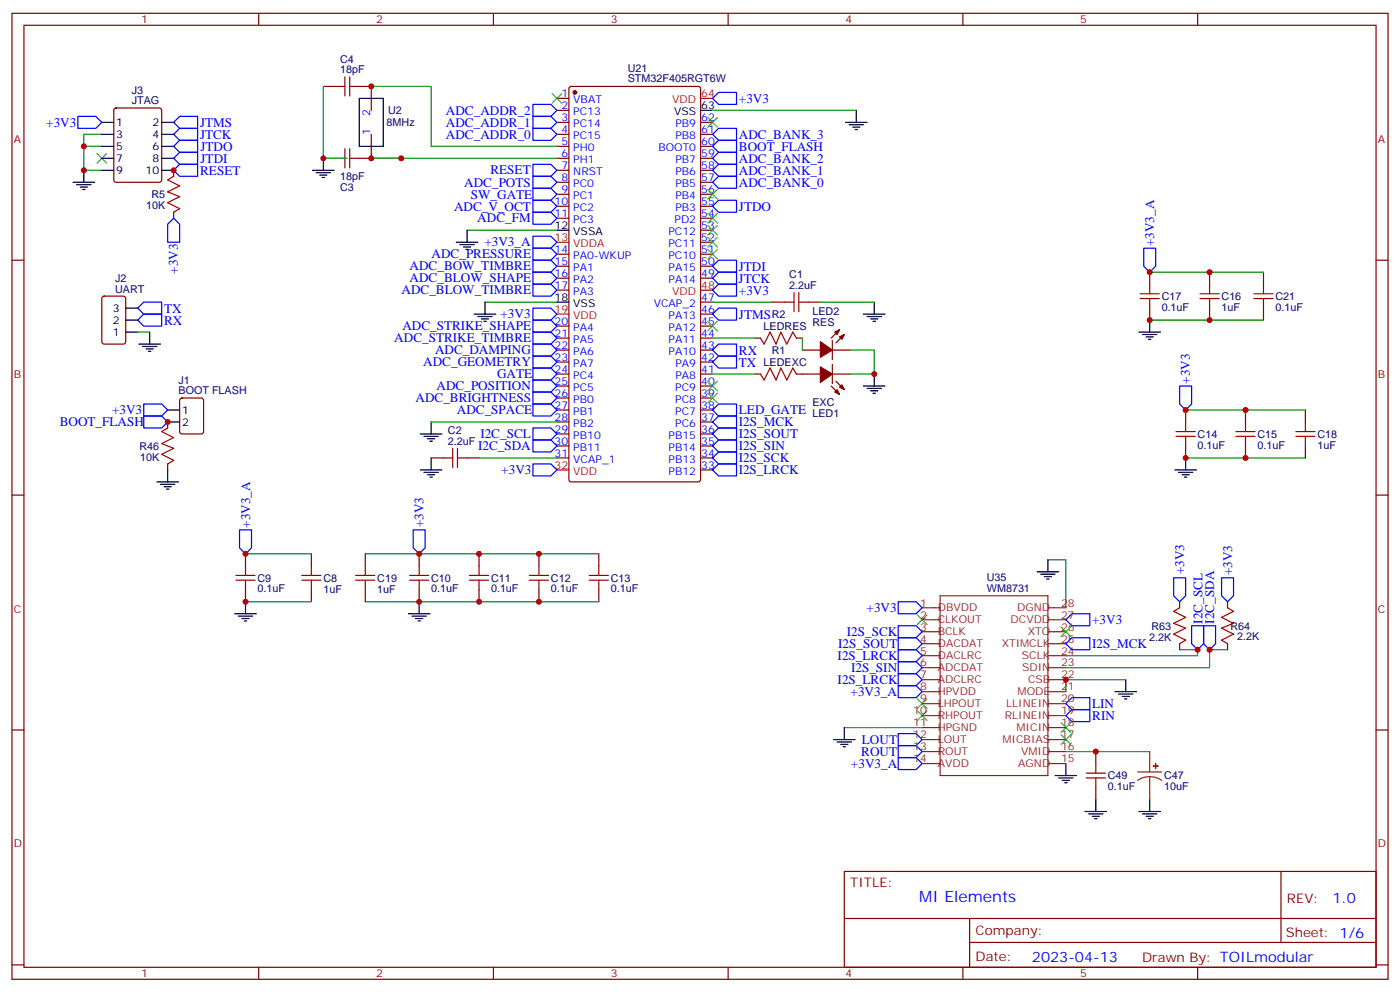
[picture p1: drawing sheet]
<svg xmlns="http://www.w3.org/2000/svg" width="412mm" height="292mm" viewBox="0 0 412 292" stroke-linecap="round" stroke-linejoin="round" font-family="sans-serif">
<g fill="none" stroke="#870000" stroke-width=".35">
<path d="M3.5 3.9h405.4v284.4h-405.4zM7.1 7.4h398.2v277.3h-398.2zM76.2 3.9v3.5M145.3 3.9v3.5M214.5 3.9v3.5M283.6 3.9v3.5M352.8 3.9v3.5M33.7 32l.5-.2h12.7l.7 .4v20.8l-.4 .6-13 .1-.6-.5-.1-20.7zM95.2 25.4h3.6M105.8 25.4h3.6v7.1M109.4 39.5v7.1h-3.6M164 29h3.6"/>
<path d="M164 32.5h3.6M164 36h3.6M164 39.5h3.6M167.8 25.6l.5-.2h37.4l.6 .5 .1 115.2-.5 .7-37.6 .1-.7-.5v-115.3zM206.4 36h3.5M206.4 39.5h3.5M51.2 50.1v1.8M95.2 46.6h3.6M164 43.1h3.6M164 46.6h3.6M164 50.1h3.6M164 53.7h3.6"/>
<path d="M164 57.2h3.6M206.4 43.1h3.5M206.4 46.6h3.5M206.4 50.1h3.5M206.4 53.7h3.5M206.4 57.2h3.5M3.5 76.6h3.6M51.2 62.5v1.7M164 60.7h3.6M164 64.2h3.6M164 74.8h3.6M164 78.4h3.6"/>
<path d="M206.4 60.7h3.5M206.4 64.2h3.5M206.4 74.8h3.5M206.4 78.4h3.5M206.4 71.3h3.5M206.4 67.8h3.5M405.3 76.6h3.6M30.2 87.4l.5-.2h5.6l.7 .4v13l-.4 .6-5.9 .1-.7-.5v-12.9zM164 81.9h3.6M164 85.4h3.6M164 96h3.6M164 99.5h3.6"/>
<path d="M206.4 81.9h3.5M206.4 96h3.5M206.4 99.5h3.5M206.4 92.5h3.5M206.4 88.9h3.5M222.2 99.5h1.8M227.5 88.9h3.6M234.6 99.5h1.8M238.1 88.9h3.6M247.3 97l-2.5 2.5M248.7 98.5l-2.5 2.4M338.7 80.1v3.5"/>
<path d="M338.7 90.7v3.5M356.3 80.1v3.5M356.3 90.7v3.5M372.2 80.1v3.5M372.2 90.7v3.5M53.2 117.4l.4-.2h5.7l.6 .4 .1 9.4-.5 .7h-5.9l-.6-.4-.1-9.4zM164 103h3.6M164 106.6h3.6M164 110.1h3.6M164 113.6h3.6M164 117.2h3.6M206.4 103h3.5"/>
<path d="M206.4 106.6h3.5M206.4 110.1h3.5M206.4 113.6h3.5M206.4 117.2h3.5M222.2 110.1h1.8M234.6 110.1h7.1M236.4 103h5.3M244.8 113.6l2.5 2.5M245.2 103h5.3M245.2 110.1h5.3M245.2 100.2v5.7M245.2 107.3v5.6"/>
<path d="M246.2 112.2l2.5 2.5M49.4 124.2v1.8M49.4 136.6v1.7M127 134.8h3.5M137.6 134.8h3.5M164 120.7h3.6M164 124.2h3.6M164 127.7h3.6M164 131.3h3.6M164 134.8h3.6M206.4 120.7h3.5M206.4 124.2h3.5"/>
<path d="M206.4 127.7h3.5M206.4 131.3h3.5M206.4 134.8h3.5M206.4 138.3h3.5M349.2 120.7v3.5M349.2 131.3v3.5M366.9 120.7v3.5M366.9 131.3v3.5M384.5 120.7v3.5M384.5 131.3v3.5M3.5 145.7h3.6M405.3 145.7h3.6"/>
<path d="M72.3 163v3.5M72.3 173.6v3.5M91.7 163v3.5M91.7 173.6v3.5M107.6 163v3.5M107.6 173.6v3.5M123.5 163v3.5M123.5 173.6v3.5M141.1 163v3.5M141.1 173.6v3.5M158.7 163v3.5M158.7 173.6v3.5"/>
<path d="M176.4 163v3.5M176.4 173.6v3.5M347.5 177.1v1.8M361.6 177.1v1.8M347.5 189.5v1.7M361.6 189.5v1.7M3.5 214.9h3.6M405.3 214.9h3.6M322.8 221.2v3.6M322.8 231.8v3.5M248.7 256.5h156.6v28.2h-156.6zM377.3 256.5v20.9"/>
<path d="M248.7 270.4h156.5M285.6 277.4h119.6M285.6 270.4v14.1M3.5 284h3.6M76.2 284.7v3.6M145.3 284.7v3.6M214.5 284.7v3.6M283.6 284.7v3.6M352.8 284.7v3.6M405.3 284h3.6"/>
</g>
<g fill="none" stroke="#00f" stroke-width=".35">
<path d="M22.9 34.3h5.3l1.8 1.7-1.8 1.8h-5.3zM51.2 39.5l1.7-1.7h5.3v3.5h-5.3zM51.2 36l1.7-1.7h5.3v3.5h-5.3zM157 30.7h5.3l1.7 1.8-1.7 1.8h-5.3zM157 34.3h5.3l1.7 1.7-1.7 1.8h-5.3zM157 37.8h5.3l1.7 1.7-1.7 1.8h-5.3zM209.9 39.5l1.8-1.7h5.3v3.5h-5.3zM209.9 29l1.8-1.8h5.3v3.5h-5.3zM51.2 50.1l1.7-1.7h5.3v3.5h-5.3zM51.2 46.6l1.7-1.8h5.3v3.6h-5.3zM51.2 43.1l1.7-1.8h5.3v3.5h-5.3zM157 48.4h5.3l1.7 1.7-1.7 1.8h-5.3z"/>
<path d="M157 58.9h5.3l1.7 1.8-1.7 1.8h-5.3zM157 55.4h5.3l1.7 1.8-1.7 1.7h-5.3zM157 51.9h5.3l1.7 1.8-1.7 1.7h-5.3zM209.9 43.1l1.8-1.8h5.3v3.5h-5.3zM209.9 46.6l1.8-1.8h5.3v3.6h-5.3zM209.9 53.7l1.8-1.8h5.3v3.5h-5.3zM209.9 50.1l1.8-1.7h5.3v3.5h-5.3zM51.2 64.2l1.7 1.8v5.3h-3.5v-5.3zM157 62.5h5.3l1.7 1.7-1.7 1.8h-5.3zM157 76.6h5.3l1.7 1.8-1.7 1.7h-5.3zM157 73.1h5.3l1.7 1.7-1.7 1.8h-5.3zM157 69.5h5.3l1.7 1.8-1.7 1.8h-5.3z"/>
<path d="M209.9 60.7l1.8-1.8h5.3v3.6h-5.3zM209.9 78.4l1.8-1.8h5.3v3.5h-5.3zM336.9 73.1h3.5v5.3l-1.7 1.7-1.8-1.7zM40.6 94.2l1.7-1.7h5.3v3.5h-5.3zM40.6 90.7l1.7-1.8h5.3v3.6h-5.3zM157 97.8h5.3l1.7 1.7-1.7 1.8h-5.3zM157 94.2h5.3l1.7 1.8-1.7 1.8h-5.3zM157 80.1h5.3l1.7 1.8-1.7 1.7h-5.3zM157 90.7h5.3l1.7 1.8-1.7 1.7h-5.3zM157 83.6h5.3l1.7 1.8-1.7 1.8h-5.3zM209.9 81.9l1.8-1.8h5.3v3.5h-5.3zM209.9 92.5l1.8-1.8h5.3v3.5h-5.3z"/>
<path d="M211.7 83.6h5.3v3.6h-5.3l-1.8-1.8zM42.3 118.9h5.3l1.8 1.8-1.8 1.7h-5.3zM157 104.8h5.3l1.7 1.8-1.7 1.7h-5.3zM157 101.3h5.3l1.7 1.7-1.7 1.8h-5.3zM157 108.3h5.3l1.7 1.8-1.7 1.8h-5.3zM157 111.9h5.3l1.7 1.7-1.7 1.8h-5.3zM157 115.4h5.3l1.7 1.8-1.7 1.7h-5.3zM157 118.9h5.3l1.7 1.8-1.7 1.7h-5.3zM209.9 103l1.8-1.7h5.3v3.5h-5.3zM209.9 106.6l1.8-1.8h5.3v3.5h-5.3zM347.5 113.6h3.5v5.3l-1.8 1.8-1.7-1.8zM42.3 122.4h5.3l1.8 1.8-1.8 1.8h-5.3z"/>
<path d="M157 129.5h5.3l1.7 1.8-1.7 1.7h-5.3zM157 126h5.3l1.7 1.7-1.7 1.8h-5.3zM157 136.6h5.3l1.7 1.7-1.7 1.8h-5.3zM209.9 131.3l1.8-1.8h5.3v3.5h-5.3zM209.9 134.8l1.8-1.8h5.3v3.6h-5.3zM209.9 138.3l1.8-1.7h5.3v3.5h-5.3zM209.9 124.2l1.8-1.8h5.3v3.6h-5.3zM209.9 120.7l1.8-1.8h5.3v3.5h-5.3zM211.7 126h5.3v3.5h-5.3l-1.8-1.8zM70.6 156h3.5v5.3l-1.8 1.7-1.7-1.7zM121.7 156h3.5v5.3l-1.7 1.7-1.8-1.7zM264.6 177.1h5.3l1.7 1.8-1.7 1.8h-5.3z"/>
<path d="M345.7 170.1h3.5v5.3l-1.7 1.7-1.8-1.7zM359.8 170.1h3.6v5.3l-1.8 1.7-1.8-1.7zM264.6 198.3h5.3l1.7 1.8-1.7 1.7h-5.3zM264.6 194.8h5.3l1.7 1.7-1.7 1.8h-5.3zM264.6 191.2h5.3l1.7 1.8-1.7 1.8h-5.3zM264.6 187.7h5.3l1.7 1.8-1.7 1.7h-5.3zM264.6 184.2h5.3l1.7 1.7-1.7 1.8h-5.3zM314 182.4l1.7-1.7h5.3v3.5h-5.3zM314 189.5l1.7-1.8h5.3v3.5h-5.3zM351 184.2h3.5v5.3l-1.7 1.7-1.8-1.7zM354.5 184.2h3.6v5.3l-1.8 1.7-1.8-1.7zM264.6 219.5h5.3l1.7 1.7-1.7 1.8h-5.3z"/>
<path d="M264.6 215.9h5.3l1.7 1.8-1.7 1.8h-5.3zM264.6 201.8h5.3l1.7 1.8-1.7 1.8h-5.3zM314 210.6l1.7-1.7h5.3v3.5h-5.3zM314 207.1l1.7-1.7h5.3v3.5h-5.3zM264.6 223h5.3l1.7 1.8-1.7 1.7h-5.3z"/>
</g>
<g fill="none" stroke="#3c3" stroke-width=".35">
<path d="M162.6 27.6l2.9 2.8M165.5 27.6l-2.9 2.8M208.5 34.6l2.8 2.8M211.3 34.6l-2.8 2.8M28.6 45.2l2.8 2.8M31.4 45.2l-2.8 2.8M208.5 55.8l2.8 2.8M211.3 55.8l-2.8 2.8M208.5 62.8l2.8 2.9M208.5 73.4l2.8 2.8M208.5 69.9l2.8 2.8M208.5 66.4l2.8 2.8"/>
<path d="M211.3 62.8l-2.8 2.9M211.3 73.4l-2.8 2.8M211.3 69.9l-2.8 2.8M211.3 66.4l-2.8 2.8M208.5 94.6l2.8 2.8M211.3 94.6l-2.8 2.8M208.5 112.2l2.8 2.8M208.5 115.7l2.8 2.9M211.3 112.2l-2.8 2.8M211.3 115.7l-2.8 2.9M270.2 181l2.8 2.8M273 181l-2.8 2.8"/>
<path d="M312.6 184.5l2.8 2.9M315.4 184.5l-2.8 2.9M270.2 209.2l2.8 2.9M270.2 205.7l2.8 2.8M273 209.2l-2.8 2.9M273 205.7l-2.8 2.8M312.6 212.8l2.8 2.8M312.6 216.3l2.8 2.8M315.4 212.8l-2.8 2.8M315.4 216.3l-2.8 2.8"/>
</g>
<g fill="none" stroke="#a10000" stroke-width=".35">
<path d="M98.8 25.4h2.8M101.6 22.6v5.7M103 22.6v5.7M103 25.4h2.8M51.2 51.9l-1.8 1.1 3.5 1.7-3.5 1.8 3.5 1.4-3.5 1.8 3.5 1.7-1.7 1.1M98.8 46.6h2.8M101.6 43.8v5.6M103 43.8v5.6M103 46.6h2.8M224 99.5l1.1 1.8 1.7-3.5 1.8 3.5 1.4-3.5 1.8 3.5 1.7-3.5 1.1 1.7M231.1 88.9h2.8M233.9 86.1v5.7"/>
<path d="M235.3 86.1v5.7M235.3 88.9h2.8M335.8 87.9h5.7M335.8 86.5h5.7M338.7 83.6v2.9M338.7 87.9v2.8M353.5 87.9h5.6M353.5 86.5h5.6M356.3 83.6v2.9M356.3 87.9v2.8M369.4 87.9h5.6M369.4 86.5h5.6"/>
<path d="M372.2 83.6v2.9M372.2 87.9v2.8M224 110.1l1.1 1.8 1.7-3.6 1.8 3.6 1.4-3.6 1.8 3.6 1.7-3.6 1.1 1.8M49.4 126l-1.8 1 3.6 1.8-3.6 1.8 3.6 1.4-3.6 1.7 3.6 1.8-1.8 1.1M130.5 134.8h2.8M133.3 132v5.6M134.8 132v5.6M134.8 134.8h2.8M346.4 128.4h5.7M346.4 127h5.7M349.2 124.2v2.8M349.2 128.4v2.9"/>
<path d="M364.1 128.4h5.6M364.1 127h5.6M366.9 124.2v2.8M366.9 128.4v2.9M381.7 128.4h5.6M381.7 127h5.6M384.5 124.2v2.8M384.5 128.4v2.9M69.5 170.8h5.6M69.5 169.4h5.6M72.3 166.5v2.9M72.3 170.8v2.8"/>
<path d="M88.9 170.8h5.6M88.9 169.4h5.6M91.7 166.5v2.9M91.7 170.8v2.8M104.8 170.8h5.6M104.8 169.4h5.6M107.6 166.5v2.9M107.6 170.8v2.8M120.6 170.8h5.7M120.6 169.4h5.7M123.5 166.5v2.9M123.5 170.8v2.8"/>
<path d="M138.3 170.8h5.6M138.3 169.4h5.6M141.1 166.5v2.9M141.1 170.8v2.8M155.9 170.8h5.7M155.9 169.4h5.7M158.7 166.5v2.9M158.7 170.8v2.8M173.6 170.8h5.6M173.6 169.4h5.6M176.4 166.5v2.9M176.4 170.8v2.8"/>
<path d="M347.5 178.9l-1.8 1.1 3.5 1.7-3.5 1.8 3.5 1.4-3.5 1.8 3.5 1.7-1.7 1.1M361.6 178.9l1.8 1.1-3.6 1.7 3.6 1.8-3.6 1.4 3.6 1.8-3.6 1.7 1.8 1.1M320 229h5.6M320 227.6h5.6M322.8 224.8v2.8M322.8 229v2.8"/>
</g>
<g fill="none" stroke="#008700" stroke-width=".35">
<path d="M30 39.5h-5.3v10.6h5.3M95.2 25.4v21.2h7.1M109.4 25.4h17.6v17.7h37M209.9 32.5h42.3M24.7 43.1h5.3M109.4 46.6h54.6M137.6 67.8h26.4M40.6 97.8h3.5M142.9 88.9h21.1M209.9 88.9h17.6M209.9 99.5h12.3M236.4 99.5v3.5"/>
<path d="M241.7 88.9h15.8M338.7 80.1h33.5M338.7 94.2h33.5M209.9 110.1h12.3M250.5 103h7v7.1h-7M127 124.2h37M141.1 134.8h22.9M349.2 134.8h35.3M349.2 120.7h35.3M72.3 177.1h19.4M72.3 163h19.4M107.6 177.1h68.8"/>
<path d="M107.6 163h68.8M308.7 164.8h5.3v14.1M347.5 191.2h5.3v1.8h-38.8M361.6 191.2h-5.3v5.3h-42.3M248.7 214.2h22.9M331.6 200.1h-17.6v3.5M314 221.2h24.7"/>
</g>
<g fill="none" stroke="#000" stroke-width=".35">
<path d="M30 36h3.5M30 39.5h3.5M47.6 36h3.6M47.6 39.5h3.6M105.8 29h7.1v14.1h-7.1zM206.4 32.5h3.5M249.1 36h6.3M250.1 36.7h4.3M251.2 37.4h2.1M251.9 38.1h.7M252.2 32.5v3.5M21.5 53.7h6.4"/>
<path d="M22.6 54.4h4.2M23.6 55.1h2.2M24.3 55.8h.7M24.7 50.1v3.6M30 43.1h3.5M30 46.6h3.5M30 50.1h3.5M47.6 43.1h3.6M47.6 46.6h3.6M47.6 50.1h3.6M92.1 50.1h6.3M93.1 50.8h4.3"/>
<path d="M94.2 51.5h2.1M94.9 52.2h.7M95.2 46.6v3.5M134.4 71.3h6.4M135.5 72h4.2M136.5 72.7h2.1M137.2 73.4h.7M137.6 67.8v3.5M164 67.8h3.6M37 90.7h3.6M37 97.8h3.6M37 94.2h3.6"/>
<path d="M44.1 97.8v3.5M139.7 92.5h6.3M140.8 93.2h4.2M141.8 93.9h2.1M142.5 94.6h.7M142.9 88.9v3.6M164 88.9h3.6M254.4 92.5h6.3M255.4 93.2h4.2M256.5 93.9h2.1M257.2 94.6h.7M257.5 88.9v3.6"/>
<path d="M335.5 97.8h6.3M336.5 98.5h4.3M337.6 99.2h2.1M338.3 99.9h.7M338.7 94.2v3.6M40.9 101.3h6.4M42 102h4.2M43 102.7h2.2M43.7 103.4h.7M254.4 113.6h6.3M255.4 114.3h4.2M256.5 115h2.1"/>
<path d="M257.2 115.7h.7M257.5 110.1v3.5M49.4 120.7h3.5M49.4 124.2h3.5M49.4 138.3v3.6M123.8 127.7h6.4M123.8 138.3h6.4M124.9 128.4h4.2M124.9 139h4.2M125.9 129.2h2.2M125.9 139.7h2.2M126.6 129.9h.8"/>
<path d="M127 124.2v3.5M127 134.8v3.5M346.1 138.3h6.3M347.1 139h4.3M348.2 139.7h2.1M349.2 134.8v3.5M46.2 141.9h6.4M47.3 142.6h4.2M48.3 143.3h2.1M49 144h.7M126.6 140.4h.8M348.9 140.4h.7"/>
<path d="M72.3 177.1v3.6M123.5 177.1v3.6M305.5 168.3h6.4M306.6 169h4.2M307.6 169.7h2.1M308.3 170.4h.7M308.7 164.8v3.5M69.1 180.7h6.4M70.2 181.4h4.2M71.3 182.1h2.1M72 182.8h.7M120.3 180.7h6.3"/>
<path d="M121.4 181.4h4.2M122.4 182.1h2.1M123.1 182.8h.7M245.5 217.7h6.4M246.6 218.4h4.2M247.6 219.1h2.2M248.4 219.8h.7M248.7 214.2v3.5M328.4 203.6h6.4M329.5 204.3h4.2M330.6 205h2.1M331.3 205.7h.7"/>
<path d="M331.6 200.1v3.5M310.8 228.3h6.3M311.9 229h4.2M312.9 229.7h2.1M313.6 230.4h.7M314 224.8v3.5M319.6 238.9h6.4M320.7 239.6h4.2M322.8 235.3v3.6M335.5 238.9h6.3M336.5 239.6h4.3M338.7 235.3v3.6"/>
<path d="M321.7 240.3h2.1M322.4 241h.7M337.6 240.3h2.1M338.3 241h.7"/>
</g>
<g fill="#870000" stroke="#870000" stroke-width=".35">
<path d="M247.3 114l.7-.7 .7 1.4z"/>
<path d="M245.9 115.4l.7-.7 .7 1.4z"/>
<path d="M241.7 108l3.5 2.1-3.5 2.5z"/>
<path d="M247.3 99.2l1.4-.7-.7 1.4z"/>
<path d="M245.9 97.8l1.4-.8-.7 1.5z"/>
<path d="M241.7 100.6l3.5 2.4-3.5 2.2z"/>
<circle cx="169.3" cy="27.2" r=".53"/>
</g>
<path d="M206.4 29h3.5M164 71.3h3.6M164 92.5h3.6M206.4 85.4h3.5M164 138.3h3.6" fill="none" stroke="#f00" stroke-width=".35"/>
<g fill="none" stroke="#8c2424" stroke-width=".35">
<path d="M271.6 178.9h5.3M276.9 175.4h31.8v52.9h-31.8zM308.7 178.9h5.3M271.6 182.4h5.3M271.6 185.9h5.3M271.6 189.5h5.3M271.6 193h5.3M271.6 196.5h5.3M308.7 182.4h5.3M308.7 185.9h5.3M308.7 189.5h5.3M308.7 193h5.3"/>
<path d="M308.7 196.5h5.3M271.6 200.1h5.3M271.6 203.6h5.3M271.6 207.1h5.3M271.6 210.6h5.3M271.6 214.2h5.3M271.6 217.7h5.3M308.7 200.1h5.3M308.7 203.6h5.3M308.7 207.1h5.3M308.7 210.6h5.3M308.7 214.2h5.3"/>
<path d="M308.7 217.7h5.3M271.6 221.2h5.3M271.6 224.8h5.3M308.7 221.2h5.3M308.7 224.8h5.3M335.1 227.2h7.1M338.7 228.6l-1.9 .3-1.7 .8M338.7 228.6l1.8 .3 1.7 .8M338.7 221.2v6M338.7 228.6v6.7"/>
</g>
<g fill="#8c2424" stroke="#8c2424" stroke-width=".35">
<path d="M339.7 225.5h1.4z"/>
<path d="M340.4 224.8v1.4z"/>
</g>
<g fill="#c00">
<circle cx="158.8" cy="177.1" r=".88"/>
<circle cx="158.8" cy="163" r=".88"/>
<circle cx="51.2" cy="50.1" r=".88"/>
<circle cx="24.7" cy="43.1" r=".88"/>
<circle cx="24.7" cy="50.1" r=".88"/>
<circle cx="49.4" cy="124.2" r=".88"/>
<circle cx="72.3" cy="177.1" r=".88"/>
<circle cx="72.3" cy="163" r=".88"/>
<circle cx="123.5" cy="163" r=".88"/>
<circle cx="141.1" cy="163" r=".88"/>
<circle cx="123.5" cy="177.1" r=".88"/>
<circle cx="141.1" cy="177.1" r=".88"/>
<circle cx="118.2" cy="46.6" r=".88"/>
<circle cx="109.4" cy="25.4" r=".88"/>
<circle cx="95.3" cy="46.6" r=".88"/>
<circle cx="109.4" cy="46.6" r=".88"/>
<circle cx="257.5" cy="110.1" r=".88"/>
<circle cx="356.3" cy="94.2" r=".88"/>
<circle cx="356.3" cy="80.1" r=".88"/>
<circle cx="349.3" cy="120.7" r=".88"/>
<circle cx="366.9" cy="120.7" r=".88"/>
<circle cx="349.3" cy="134.8" r=".88"/>
<circle cx="366.9" cy="134.8" r=".88"/>
<circle cx="338.7" cy="80.1" r=".88"/>
<circle cx="338.7" cy="94.2" r=".88"/>
<circle cx="352.8" cy="191.2" r=".88"/>
<circle cx="356.3" cy="191.2" r=".88"/>
<circle cx="314" cy="200.1" r=".88"/>
<circle cx="322.8" cy="221.2" r=".88"/>
</g>
<text font-size="4.6" fill="#00f" x="270.8" y="265.5">MI Elements</text>
<g font-size="4.2" fill="#00f">
<text x="392.5" y="265.8">1.0</text>
<text x="304" y="283.1">2023-04-13</text>
</g>
<g font-size="3.9" fill="#00f">
<text x="131.4" y="33.7">ADC_ADDR_2</text>
<text x="217.7" y="30.3">+3V3</text>
<text x="13.6" y="37.2">+3V3</text>
<text x="58.9" y="40.8">JTCK</text>
<text x="58.9" y="37.3">JTMS</text>
<text x="131.4" y="37.3">ADC_ADDR_1</text>
<text x="131.4" y="40.8">ADC_ADDR_0</text>
<text x="217.7" y="40.8">ADC_BANK_3</text>
<text x="59" y="44.3">JTDO</text>
<text x="59.1" y="47.8">JTDI</text>
<text x="217.7" y="44.3">BOOT_FLASH</text>
<text x="217.7" y="47.9">ADC_BANK_2</text>
<text x="59" y="51.4">RESET</text>
<text x="144.5" y="51.4">RESET</text>
<text x="217.7" y="51.4">ADC_BANK_1</text>
<text x="136.8" y="54.9">ADC_POTS</text>
<text x="138.7" y="58.4">SW_GATE</text>
<text x="217.7" y="54.9">ADC_BANK_0</text>
<text x="133.7" y="62">ADC_V_OCT</text>
<text x="140.6" y="65.5">ADC_FM</text>
<text x="217.7" y="62">JTDO</text>
<text x="127.1" y="76.1">ADC_PRESSURE</text>
<text x="142.7" y="72.5">+3V3_A</text>
<text x="340" y="72.5" transform="rotate(-90 340 72.5)">+3V3_A</text>
<text x="52.4" y="80.6" transform="rotate(-90 52.4 80.6)">+3V3</text>
<text x="120.7" y="83.1">ADC_BLOW_SHAPE</text>
<text x="120.7" y="79.6">ADC_BOW_TIMBRE</text>
<text x="217.6" y="83.2">JTCK</text>
<text x="217.6" y="79.7">JTDI</text>
<text x="118.3" y="86.7">ADC_BLOW_TIMBRE</text>
<text x="217.7" y="86.8">+3V3</text>
<text x="48.3" y="95.5">RX</text>
<text x="48.3" y="92">TX</text>
<text x="147.4" y="93.7">+3V3</text>
<text x="217.7" y="93.8">JTMS</text>
<text x="116.2" y="100.8">ADC_STRIKE_TIMBRE</text>
<text x="118.5" y="97.2">ADC_STRIKE_SHAPE</text>
<text x="124.7" y="107.8">ADC_GEOMETRY</text>
<text x="128.1" y="104.3">ADC_DAMPING</text>
<text x="217.7" y="104.4">RX</text>
<text x="217.7" y="107.9">TX</text>
<text x="146.4" y="111.3">GATE</text>
<text x="350.5" y="112.9" transform="rotate(-90 350.5 112.9)">+3V3</text>
<text x="122.4" y="118.4">ADC_BRIGHTNESS</text>
<text x="128.6" y="114.9">ADC_POSITION</text>
<text x="17.6" y="125.5">BOOT_FLASH</text>
<text x="33" y="121.9">+3V3</text>
<text x="134.6" y="121.9">ADC_SPACE</text>
<text x="217.6" y="125.5">I2S_MCK</text>
<text x="217.7" y="121.9">LED_GATE</text>
<text x="141.5" y="129">I2C_SCL</text>
<text x="217.7" y="129">I2S_SOUT</text>
<text x="140.8" y="132.5">I2C_SDA</text>
<text x="217.6" y="136.1">I2S_SCK</text>
<text x="217.7" y="132.6">I2S_SIN</text>
<text x="147.7" y="139.6">+3V3</text>
<text x="217.6" y="139.6">I2S_LRCK</text>
<text x="73.6" y="155.4" transform="rotate(-90 73.6 155.4)">+3V3_A</text>
<text x="124.7" y="155.3" transform="rotate(-90 124.7 155.3)">+3V3</text>
<text x="348.8" y="169.1" transform="rotate(-90 348.8 169.1)">+3V3</text>
<text x="362.9" y="169.4" transform="rotate(-90 362.9 169.4)">+3V3</text>
<text x="255.3" y="180.1">+3V3</text>
<text x="321.7" y="183.8">+3V3</text>
<text x="354.2" y="183.6" transform="rotate(-90 354.2 183.6)">I2C_SCL</text>
<text x="357.6" y="183.6" transform="rotate(-90 357.6 183.6)">I2C_SDA</text>
<text x="246.9" y="190.8">I2S_SOUT</text>
<text x="249.4" y="187.2">I2S_SCK</text>
<text x="321.7" y="190.6">I2S_MCK</text>
<text x="246.7" y="194.2">I2S_LRCK</text>
<text x="250.7" y="197.8">I2S_SIN</text>
<text x="246.7" y="201.3">I2S_LRCK</text>
<text x="250.6" y="204.9">+3V3_A</text>
<text x="321.7" y="208.4">LIN</text>
<text x="321.7" y="212">RIN</text>
<text x="253.9" y="218.9">LOUT</text>
<text x="250.7" y="226">+3V3_A</text>
<text x="253.7" y="222.4">ROUT</text>
</g>
<g font-size="3.9" fill="#800">
<text x="250.5" y="261.1">TITLE:</text>
<text x="379.1" y="265.8">REV:</text>
<text x="287.4" y="275.3">Company:</text>
<text x="378.7" y="275.9">Sheet: 1/6</text>
<text x="287.4" y="283">Date:</text>
<text x="336.4" y="283.1">Drawn By: TOILmodular</text>
</g>
<g font-size="3.2" fill="#800">
<text x="41.6" y="6.9">1</text>
<text x="110.8" y="6.9">2</text>
<text x="179.9" y="6.9">3</text>
<text x="249.1" y="6.9">4</text>
<text x="318.2" y="6.9">5</text>
<text x="4.1" y="42">A</text>
<text x="405.9" y="42">A</text>
<text x="4.1" y="111.2">B</text>
<text x="405.9" y="111.2">B</text>
<text x="4.1" y="180.3">C</text>
<text x="405.9" y="180.3">C</text>
<text x="4.1" y="249.4">D</text>
<text x="405.9" y="249.4">D</text>
<text x="41.6" y="287.7">1</text>
<text x="110.8" y="287.7">2</text>
<text x="179.9" y="287.7">3</text>
<text x="249.1" y="287.7">4</text>
<text x="318.2" y="287.7">5</text>
</g>
<g font-size="3.2" fill="#000080">
<text x="100.2" y="21.6">18pF</text>
<text x="100.2" y="18.4">C4</text>
<text x="184.9" y="21.1">U21</text>
<text x="38.8" y="27.6">J3</text>
<text x="184.9" y="24.2">STM32F405RGT6W</text>
<text x="38.8" y="30.7">JTAG</text>
<text x="114.3" y="33.6">U2</text>
<text x="113.9" y="37.1">8MHz</text>
<text x="100.2" y="53">18pF</text>
<text x="44.6" y="58.3">R5</text>
<text x="100.2" y="56.1">C3</text>
<text x="43" y="61.5">10K</text>
<text x="33.9" y="82.9">J2</text>
<text x="232.5" y="81.9">C1</text>
<text x="33.9" y="86.1">UART</text>
<text x="232.5" y="85.1">2.2uF</text>
<text x="342.2" y="88.3">C17</text>
<text x="359.8" y="88.4">C16</text>
<text x="375.7" y="88.3">C21</text>
<text x="227.4" y="93.5">R2</text>
<text x="239.3" y="96">RES</text>
<text x="239.3" y="92.8">LED2</text>
<text x="342.2" y="91.5">0.1uF</text>
<text x="359.8" y="91.5">1uF</text>
<text x="375.7" y="91.5">0.1uF</text>
<text x="225" y="97.1">LEDRES</text>
<text x="225" y="107.7">LEDEXC</text>
<text x="227.4" y="104.1">R1</text>
<text x="52.6" y="112.9">J1</text>
<text x="52.6" y="116.1">BOOT FLASH</text>
<text x="239.3" y="119.6">EXC</text>
<text x="239.3" y="122.8">LED1</text>
<text x="131.9" y="130.9">2.2uF</text>
<text x="131.9" y="127.8">C2</text>
<text x="352.8" y="128.9">C14</text>
<text x="370.4" y="128.9">C15</text>
<text x="388.1" y="129">C18</text>
<text x="41.1" y="132.4">R46</text>
<text x="41.3" y="135.6">10K</text>
<text x="352.8" y="132.1">0.1uF</text>
<text x="370.4" y="132.1">0.1uF</text>
<text x="388.1" y="132.1">1uF</text>
<text x="75.8" y="171.2">C9</text>
<text x="95.2" y="171.3">C8</text>
<text x="111.1" y="171.3">C19</text>
<text x="127" y="171.2">C10</text>
<text x="144.6" y="171.2">C11</text>
<text x="162.3" y="171.2">C12</text>
<text x="179.9" y="171.2">C13</text>
<text x="290.7" y="171">U35</text>
<text x="75.8" y="174.4">0.1uF</text>
<text x="95.2" y="174.4">1uF</text>
<text x="111.1" y="174.4">1uF</text>
<text x="127" y="174.4">0.1uF</text>
<text x="144.6" y="174.4">0.1uF</text>
<text x="162.3" y="174.4">0.1uF</text>
<text x="179.9" y="174.4">0.1uF</text>
<text x="290.7" y="174.2">WM8731</text>
<text x="339.2" y="185.4">R63</text>
<text x="362.5" y="185.4">R64</text>
<text x="338.5" y="188.5">2.2K</text>
<text x="364.5" y="188.5">2.2K</text>
<text x="326.3" y="232.6">0.1uF</text>
<text x="326.3" y="229.4">C49</text>
<text x="342.9" y="232.6">10uF</text>
<text x="342.9" y="229.4">C47</text>
</g>
<g font-size="3.2" fill="#00f">
<text x="165.4" y="28.6">1</text>
<text x="109" y="34.3" transform="rotate(-90 109 34.3)">2</text>
<text x="165.4" y="32.1">2</text>
<text x="165.4" y="35.7">3</text>
<text x="168.9" y="30.4">VBAT</text>
<text x="168.9" y="33.9">PC13</text>
<text x="206.6" y="35.7">62</text>
<text x="109" y="39.8" transform="rotate(-90 109 39.8)">1</text>
<text x="165.4" y="39.2">4</text>
<text x="168.9" y="37.4">PC14</text>
<text x="168.9" y="41">PC15</text>
<text x="199" y="41">PB8</text>
<text x="199" y="37.4">PB9</text>
<text x="206.6" y="39.2">61</text>
<text x="165.4" y="42.7">5</text>
<text x="165.4" y="46.2">6</text>
<text x="168.9" y="44.5">PH0</text>
<text x="193.9" y="44.5">BOOT0</text>
<text x="206.6" y="46.2">59</text>
<text x="206.6" y="42.7">60</text>
<text x="165.4" y="49.8">7</text>
<text x="165.4" y="53.3">8</text>
<text x="168.9" y="48">PH1</text>
<text x="168.9" y="51.5">NRST</text>
<text x="199" y="51.5">PB6</text>
<text x="199" y="48">PB7</text>
<text x="206.6" y="53.3">57</text>
<text x="206.6" y="49.8">58</text>
<text x="165.4" y="56.8">9</text>
<text x="168.9" y="55.1">PC0</text>
<text x="168.9" y="58.6">PC1</text>
<text x="199" y="58.6">PB4</text>
<text x="199" y="55.1">PB5</text>
<text x="206.6" y="56.8">56</text>
<text x="163.4" y="60.4">10</text>
<text x="163.4" y="63.9">11</text>
<text x="168.9" y="62.1">PC2</text>
<text x="168.9" y="65.7">PC3</text>
<text x="198.7" y="65.7">PD2</text>
<text x="199" y="62.1">PB3</text>
<text x="206.6" y="63.9">54</text>
<text x="206.6" y="60.4">55</text>
<text x="196.9" y="69.2">PC12</text>
<text x="206.6" y="70.9">52</text>
<text x="206.6" y="67.4">53</text>
<text x="163.4" y="74.5">14</text>
<text x="163.4" y="78">15</text>
<text x="168.9" y="76.2">PA0-WKUP</text>
<text x="196.9" y="76.2">PC10</text>
<text x="196.9" y="72.7">PC11</text>
<text x="206.6" y="78">50</text>
<text x="206.6" y="74.5">51</text>
<text x="163.4" y="81.5">16</text>
<text x="168.9" y="79.8">PA1</text>
<text x="168.9" y="83.3">PA2</text>
<text x="197" y="83.3">PA14</text>
<text x="197" y="79.8">PA15</text>
<text x="206.6" y="81.5">49</text>
<text x="163.4" y="85.1">17</text>
<text x="168.9" y="86.8">PA3</text>
<text x="206.6" y="88.6">47</text>
<text x="163.4" y="95.6">20</text>
<text x="192.6" y="90.3">VCAP_2</text>
<text x="197" y="93.9">PA13</text>
<text x="206.6" y="95.6">45</text>
<text x="206.6" y="92.1">46</text>
<text x="163.4" y="99.2">21</text>
<text x="168.9" y="97.4">PA4</text>
<text x="168.9" y="100.9">PA5</text>
<text x="197" y="100.9">PA11</text>
<text x="197" y="97.4">PA12</text>
<text x="206.6" y="99.2">44</text>
<text x="163.4" y="102.7">22</text>
<text x="163.4" y="106.2">23</text>
<text x="168.9" y="104.5">PA6</text>
<text x="168.9" y="108">PA7</text>
<text x="197" y="104.5">PA10</text>
<text x="199" y="108">PA9</text>
<text x="206.6" y="106.2">42</text>
<text x="206.6" y="102.7">43</text>
<text x="163.4" y="109.7">24</text>
<text x="163.4" y="113.3">25</text>
<text x="168.9" y="111.5">PC4</text>
<text x="199" y="111.5">PA8</text>
<text x="206.6" y="113.3">40</text>
<text x="206.6" y="109.7">41</text>
<text x="163.4" y="116.8">26</text>
<text x="168.9" y="115">PC5</text>
<text x="168.9" y="118.6">PB0</text>
<text x="198.9" y="118.6">PC8</text>
<text x="198.9" y="115">PC9</text>
<text x="206.6" y="116.8">39</text>
<text x="163.4" y="120.3">27</text>
<text x="163.4" y="123.9">28</text>
<text x="168.9" y="122.1">PB1</text>
<text x="168.9" y="125.6">PB2</text>
<text x="198.9" y="125.6">PC6</text>
<text x="198.9" y="122.1">PC7</text>
<text x="206.6" y="123.9">37</text>
<text x="206.6" y="120.3">38</text>
<text x="163.4" y="127.4">29</text>
<text x="163.4" y="130.9">30</text>
<text x="168.9" y="129.2">PB10</text>
<text x="196.9" y="129.2">PB15</text>
<text x="206.6" y="130.9">35</text>
<text x="206.6" y="127.4">36</text>
<text x="163.4" y="134.4">31</text>
<text x="168.9" y="132.7">PB11</text>
<text x="168.9" y="136.2">VCAP_1</text>
<text x="196.9" y="136.2">PB13</text>
<text x="196.9" y="132.7">PB14</text>
<text x="206.6" y="138">33</text>
<text x="206.6" y="134.4">34</text>
<text x="196.9" y="139.7">PB12</text>
</g>
<g font-size="3.2" fill="#f00">
<text x="206.6" y="28.6">64</text>
<text x="198" y="30.4">VDD</text>
<text x="163.4" y="70.9">13</text>
<text x="168.9" y="72.7">VDDA</text>
<text x="198" y="86.8">VDD</text>
<text x="206.6" y="85.1">48</text>
<text x="163.4" y="92.1">19</text>
<text x="168.9" y="93.9">VDD</text>
<text x="163.4" y="138">32</text>
<text x="168.9" y="139.7">VDD</text>
</g>
<g font-size="3.2">
<text x="198.6" y="33.9">VSS</text>
<text x="206.6" y="32.1">63</text>
<text x="34.2" y="37.1">1</text>
<text x="34.2" y="40.6">3</text>
<text x="44.9" y="37.1">2</text>
<text x="44.9" y="40.6">4</text>
<text x="34.2" y="44.1">5</text>
<text x="34.2" y="47.7">7</text>
<text x="44.9" y="44.1">6</text>
<text x="44.9" y="47.7">8</text>
<text x="34.2" y="51.2">9</text>
<text x="42.9" y="51.2">10</text>
<text x="163.4" y="67.4">12</text>
<text x="168.9" y="69.2">VSSA</text>
<text x="163.4" y="88.6">18</text>
<text x="33.3" y="91.8">3</text>
<text x="33.3" y="95.3">2</text>
<text x="168.9" y="90.3">VSS</text>
<text x="33.3" y="98.8">1</text>
<text x="53.6" y="121.7">1</text>
<text x="53.6" y="125.3">2</text>
</g>
<g font-size="3.2" fill="#8d2323">
<text x="271" y="178.5">1</text>
<text x="276.2" y="180">DBVDD</text>
<text x="299.7" y="180">DGND</text>
<text x="312.6" y="178.5">28</text>
<text x="271" y="182.1">2</text>
<text x="271" y="185.6">3</text>
<text x="276.2" y="183.5">CLKOUT</text>
<text x="297.7" y="183.5">DCVDD</text>
<text x="312.6" y="185.6">26</text>
<text x="312.6" y="182.1">27</text>
<text x="271" y="189.1">4</text>
<text x="276.2" y="187">BCLK</text>
<text x="276.2" y="190.5">DACDAT</text>
<text x="295.1" y="190.5">XTIMCLK</text>
<text x="302.8" y="187">XTO</text>
<text x="312.6" y="189.1">25</text>
<text x="271" y="192.7">5</text>
<text x="271" y="196.2">6</text>
<text x="276.2" y="194.1">DACLRC</text>
<text x="276.2" y="197.6">ADCDAT</text>
<text x="301" y="194.1">SCLK</text>
<text x="301.1" y="197.6">SDIN</text>
<text x="312.6" y="196.2">23</text>
<text x="312.6" y="192.7">24</text>
<text x="271" y="199.7">7</text>
<text x="271" y="203.2">8</text>
<text x="276.2" y="201.1">ADCLRC</text>
<text x="302.8" y="201.1">CSB</text>
<text x="312.6" y="203.2">21</text>
<text x="312.6" y="199.7">22</text>
<text x="271" y="206.8">9</text>
<text x="276.2" y="204.6">HPVDD</text>
<text x="276.2" y="208.2">LHPOUT</text>
<text x="296.4" y="208.2">LLINEIN</text>
<text x="299.8" y="204.6">MODE</text>
<text x="312.6" y="206.8">20</text>
<text x="269" y="210.3">10</text>
<text x="269" y="213.8">11</text>
<text x="276.2" y="211.7">RHPOUT</text>
<text x="276.2" y="215.2">HPGND</text>
<text x="296" y="211.7">RLINEIN</text>
<text x="299.5" y="215.2">MICIN</text>
<text x="312.6" y="213.8">18</text>
<text x="312.6" y="210.3">19</text>
<text x="269" y="217.3">12</text>
<text x="269" y="220.9">13</text>
<text x="276.2" y="218.8">LOUT</text>
<text x="295.3" y="218.8">MICBIAS</text>
<text x="312.6" y="220.9">16</text>
<text x="312.6" y="217.3">17</text>
<text x="269" y="224.4">14</text>
<text x="276.2" y="222.3">ROUT</text>
<text x="276.2" y="225.8">AVDD</text>
<text x="299.9" y="225.8">AGND</text>
<text x="300.8" y="222.3">VMID</text>
<text x="312.6" y="224.4">15</text>
</g>
</svg>
